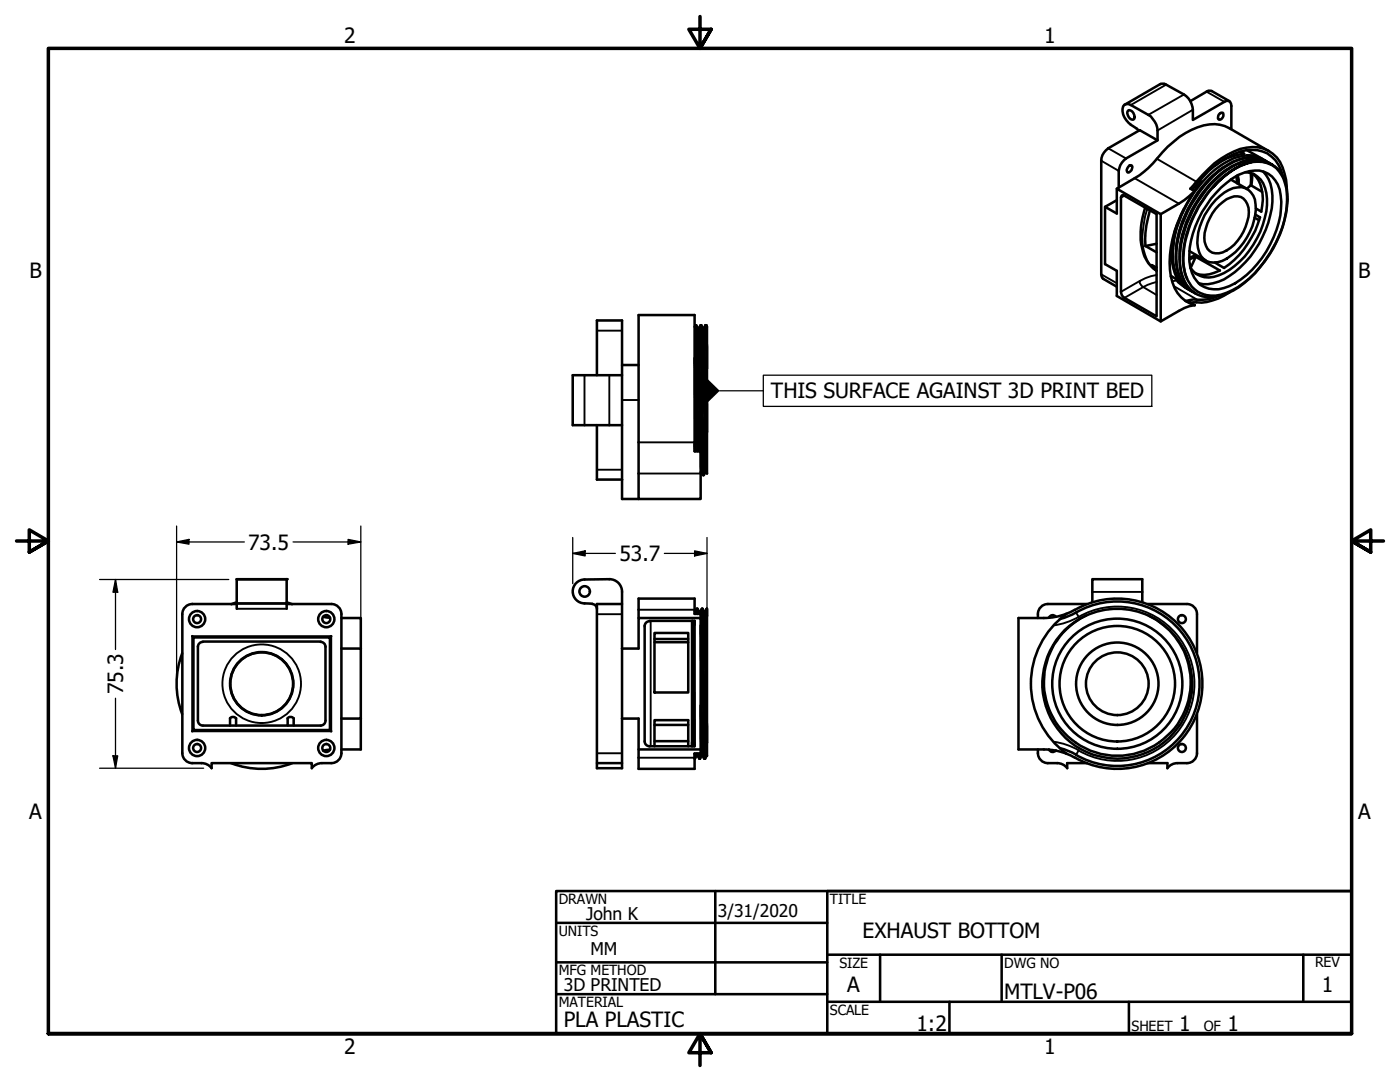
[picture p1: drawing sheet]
<svg xmlns="http://www.w3.org/2000/svg" width="279mm" height="216mm" viewBox="0 0 279 216" stroke-linecap="round" stroke-linejoin="round" font-family="sans-serif">
<!-- layer: Visible (ANSI) -->
<g fill="none" stroke="#000" stroke-width=".51">
<path d="M222.9 39.9l-2.4 1.4v11.4l2.4 1.3v5.1l8.7 5 4.7-2.6 1.1-.4 1-.2M222.9 37.7v4.9l-2.4-1.3M223.9 39l.5 .1 6.4 3.6v20.4l-6.4-3.7a1.4 1.4 0 0 1-.7-1.2v-18.8zM224.5 20.9l7.1-4.1 .3-.1h.4l4 2.2a3.9 3.9 0 0 1 1.8 3v2l6.7-3.8a.82 .82 0 0 1 .9 1v4.7M225.1 22.1a1.13 1.13 0 0 1 1.1 .4 1.13 1.13 0 0 1 .2 1.2l-.2 .2a1.26 1.26 0 0 1-1.1-1.8zM225.4 33h.5a.98 .98 0 0 1-.9 1.4 .9 .9 0 0 1 .4-1.4zM227.3 26.1l-.3-.3a4.6 4.6 0 0 1-3-4.1 .98 .98 0 0 1 .6-.9 .98 .98 0 0 1 1.1 .2l3.5 1.9a4.2 4.2 0 0 1 1.8 3.1v2l-6.3 3.6a3.5 3.5 0 0 0-1.4 2.5v3.3M231 28l-3.5-2-6.3 3.6a3.3 3.3 0 0 0-1.4 2.5v22.6l.2 .7 .2 .2 2.7 1.6M237.6 20.2l3.6-2.1 .6 .1 3.6 2M238.4 38.1a24.4 24.4 0 0 0-4.9 15.7 7.6 7.6 0 0 0 3.9 6.7l1 .4M239.9 36.2l-1.5 1.9zM242.6 39.9a6.9 6.9 0 0 1 5.2-2.6 3.5 3.5 0 0 1 2.8 3.5 12.4 12.4 0 0 1-6.7 11.3 3.2 3.2 0 0 1-4.8-2.6 11.8 11.8 0 0 1 3.5-9.6z"/>
<path d="M243.3 22.7l.6-.2a.73 .73 0 0 1-.1 1.2l-.5 .2a.84 .84 0 0 1 0-1.2zM243.7 37.4a12.3 12.3 0 0 1 5.6-3.2 5 5 0 0 1 6.3 4.8 18 18 0 0 1-3.8 12.5 14.5 14.5 0 0 1-8.6 6.2 4.9 4.9 0 0 1-5.6-4.4 16.9 16.9 0 0 1 3.2-12.3l.9-1.4zM244 33.5a23.3 23.3 0 0 0-9.3 16.2M244.4 31.7l.1 .1M244.8 33.8a22.7 22.7 0 0 0-9.3 16.4M245.5 34.3a23.1 23.1 0 0 0-8.7 12.4 13.1 13.1 0 0 0 .1 8.9M245.6 35.8l3.3 1.9M246.8 35.1l.1 1.5M247 35l.2 .8v1M247.5 30.2l.8 .5a11.7 11.7 0 0 0-5.9 2.4M248.5 34.4a4.5 4.5 0 0 1 4.2 4.1 16.2 16.2 0 0 1-3.4 11.5 12.1 12.1 0 0 1-8 5.4 4.2 4.2 0 0 1-3.7-2M248.9 30l3 1.7"/>
<path d="M248.9 31a5.4 5.4 0 0 1 3.3 .9M248.9 31a13 13 0 0 0-8.1 4.4 23.1 23.1 0 0 0-6.7 15.8 7.5 7.5 0 0 0 3.5 6.8M248.9 31l1.4 .2 1.3 .4M249.6 34.5v2.5M249.6 37l2.3 1.3M249.6 37l-.7 .7M250.1 34.7a6.7 6.7 0 0 1 1.8 6.3l-.2 1.2-1.1-.6M251 32.3a5.8 5.8 0 0 1 5.7 5.4 19.6 19.6 0 0 1-3.7 13.5 17 17 0 0 1-9.3 7.6 5.7 5.7 0 0 1-7.4-5.1 18.4 18.4 0 0 1 2.5-11.6l2.1-3.2 1.2-1.5M252.1 34.2a7.6 7.6 0 0 1 1.8 6.1 20.2 20.2 0 0 1-9.6 15.5 7.7 7.7 0 0 1-5.1 .7M252.5 32.1a6.9 6.9 0 0 0-6.4 .2 23 23 0 0 0-10.7 13.8 13 13 0 0 0 .6 10.2 5.5 5.5 0 0 0 1.9 1.9M252.9 32.3a7.1 7.1 0 0 0-7.5 .5 23.4 23.4 0 0 0-10.3 14.8 11.6 11.6 0 0 0 1.1 9l1.3 1.3 .8 .5M253.2 32.5a6.3 6.3 0 0 0-6.4 .2 20.9 20.9 0 0 0-9.7 11.1 16.6 16.6 0 0 0-1.3 11.1 6.2 6.2 0 0 0 2.8 3.7"/>
<path d="M253.2 30.2l-7.8-4.6a7.6 7.6 0 0 0-7.6 .3 23.1 23.1 0 0 0-7.7 6.7 23.1 23.1 0 0 1-7.2 5.1l8.7 5a22.4 22.4 0 0 0 6.8-4.6M253.6 32.7a5.8 5.8 0 0 0-5.6-.4 20.1 20.1 0 0 0-9.9 9.7 21 21 0 0 0-2.6 11 7.1 7.1 0 0 0 3.5 5.8 7.8 7.8 0 0 0 7.1-.8 22.8 22.8 0 0 0 10.8-19.4 6.8 6.8 0 0 0-3.2-5.8 7.7 7.7 0 0 0-7.2 .9 20.1 20.1 0 0 0-4.4 3.7 13.8 13.8 0 0 1 8.5-5.2 4.8 4.8 0 0 1 3.3 .7M256 35.1a6.2 6.2 0 0 0-7.3-5.1 17.7 17.7 0 0 0-10.3 7.3l-.5 .5M256.8 37.3a8.9 8.9 0 0 0-2.8-6.6 6.8 6.8 0 0 0-6.5-1 19.2 19.2 0 0 0-8.7 6.6l-1.2 1.4 .8 .4M228.5 41.4a13.8 13.8 0 0 0 .3 10.5 6.2 6.2 0 0 0 2 2.1M228.6 49.1l2.2 1.3M229.5 42a19.6 19.6 0 0 0-.9 7.1M230.8 53.4l-.9-.5 .9 1.1M230.8 48.6l-2.2 .5M231.6 42.7v21.4M233.7 55.1l.9 .5a6.8 6.8 0 0 0 2.3 2M233.7 55.2h.2"/>
<path d="M234.9 44.7a14.6 14.6 0 0 0-.5 9.8 5.8 5.8 0 0 0 2.6 3.2M236.3 41.7a18.4 18.4 0 0 0-2 11.8 6.2 6.2 0 0 0 2.9 4.3M237.4 50.1l3.3 1.9M238.6 50.9l-1.2 .5M238.6 51.2l4.9 2.8a6.1 6.1 0 0 1-4.9 .5M238.6 51.2l-1.2 .6M238.6 51.2l-1 2.3M242.7 59.2a8.8 8.8 0 0 1-4.5 .6l-1.5 .3 .9 .3M243.3 41a4.7 4.7 0 0 1 4.3-1.7 3.5 3.5 0 0 1 1.6 3.9 9.8 9.8 0 0 1-5.2 7.2 2.51 2.51 0 0 1-3.6-2.1 9.6 9.6 0 0 1 2.9-7.3zM245.4 58.3a11 11 0 0 1-7.2 2l-.6 .1M250.4 43.4l.9 .5M250.5 42.8l1 .6a18.7 18.7 0 0 1-7.2 10.1l-1.9-1.1"/>
<path d="M119.1 74.9v-11h5v31.8M124.1 74.9h-9.8v9.9h9.8M124.1 72.8h3.3M127.4 62.9h11.2v27.1h1.2v9.6h-12.4zM138.6 71.4l.3 18.6M138.8 64.9l.4 25.1M138.8 64.9h.1M138.8 64.9l-.2 .3M138.9 64.9l.4 25.1M138.9 64.9l.4 .6M139.3 65.5l.1 5.4 .2 19.1M139.3 65.5h.1"/>
<path d="M139.4 65.5l.6 28.7M139.8 64.9l.5 29.9M139.8 64.9h.2M139.8 64.9l-.4 .6M140 64.9l.5 29.9M140 64.9l.3 .6M140.3 65.5l.5 28.7M140.3 65.5h.2M140.5 65.5l.5 28.7M140.8 64.9l.2 5.3 .1 16M140.8 64.9h.2M140.8 64.9l-.3 .6"/>
<path d="M141 64.9l.1 8.6M141 64.9l.1 .3v29.3l-.1-.3M236.5 60l.2 .1M237.6 60.4l.8 .5M119.1 84.8v10.9h5M124.1 95.7v3.9h3.3M138.6 88.2l.1 1.8M139.8 94.2h.2M140 94.2l.3 .6M140.8 94.2l-.3 .6h-.2M140.8 94.2h.2M116.6 115.6h5a2.51 2.51 0 0 1 2.5 2.5v11.3"/>
<path d="M116.7 115.6a2.38 2.38 0 0 0-2.4 2.4 2.38 2.38 0 0 0 2.4 2.4M36.4 130.4a17 17 0 0 0 0 12.1M38.4 126.9l.2 .3M38.6 127.2h27.2v18.5h-27.2zM39.5 129v14.8M40.5 128.1a.98 .98 0 0 0-1 1M40.5 128h23.5M47.2 120.2l-1 .4M47.2 121.5v-1.1h10v1.1M47.2 120.5h-8.8a2 2 0 0 0-2 2v27.8M47.2 120.4v-4.8h10v4.8M57.2 120.5h8.9"/>
<path d="M57.2 120.2l1.1 .4M64 128.1a.98 .98 0 0 1 1 1M64.5 123.1l1.4 .2M65 129v14.8M66.1 126.9l-.3 .3M66.1 120.5a2 2 0 0 1 2 2v27.8M68.1 129.4h3.9v14h-3.9M68.1 123.3h3.9v6.1M116.6 120.4l1.6 .1M118.2 120.5a.98 .98 0 0 1 .9 1M124.1 129.4h3.3v-6.1h12.4v27.1h-1.2M124.1 120.5h-5v32.8h5v-9.9"/>
<path d="M124.1 129.4v14M127.4 123.3v-3.9h11.2v3.1h1.2v.8M128.7 124.9v23M129.6 123.9h9M129.6 124a.98 .98 0 0 0-.9 .9M130.6 126.3h6.8v11.9h-6.8zM130.6 127.5h6.8M130.6 128.1h6.8M138.1 123.9v25M138.2 123.9l.3 25M138.3 123.9l.3 25M138.6 123.9v25h-9a.99 .99 0 0 1-.9-1"/>
<path d="M138.6 123.9v.8M138.6 122h.1M138.7 122v.5M139.1 121.5v1M139.1 121.5h.1M139.1 121.5l-.4 .5M139.2 121.5l.1 1M139.2 121.5l.3 .5M139.5 122l.1 .5M139.5 122h.2M139.7 122l.1 .5M139.8 124.8l.4 26"/>
<path d="M140.1 121.5l.4 28.1v1.7l.2 .1M140.1 121.5h.1M140.1 121.5l-.4 .5M140.2 121.5l.5 29.9M140.2 121.5l.3 .5M140.5 122l.5 28.8M140.5 122h.2M140.7 122l.2 6 .2 20.1M141 121.5l.1 1.4M141 121.5v29.3M141 121.5l-.3 .5M208.3 123.3h-5v26.2h5"/>
<path d="M209.1 120.5h7.8M209.1 120.5a2.16 2.16 0 0 0-2 2.8M210.7 123.1a.79 .79 0 0 0-1.4 .2M212.8 122.5a17.2 17.2 0 0 0 0 27.9M214.5 121.7l-.3 .2a12.5 12.5 0 0 1-5.9 1.4M214.5 121.7a17 17 0 0 1 25.5 14.7 17 17 0 0 1-25.5 14.8M214.7 122.2a16.4 16.4 0 0 1 24.7 14.2 16.4 16.4 0 0 1-24.7 14.2M214.8 122.2l-1.6 .8-1.7 .5M216.6 122.9a15 15 0 0 0-5.4 22.8 15 15 0 0 0 23.5 0 15 15 0 0 0-5.4-22.8M216.6 122.9a15 15 0 0 1 12.7 0M216.7 122.9a14.7 14.7 0 0 0-6.4 20.5 14.7 14.7 0 0 0 21 4.8M218 120.1v-4.5h10v4.5"/>
<path d="M229 120.5h7.9M229.3 122.9a14.7 14.7 0 0 1 2 25.2M236.9 120.5a2 2 0 0 1 2 2v7.8M36.4 150.3a2 2 0 0 0 2 2h1.9M38.6 145.7l-.2 .2M39.5 143.8a.98 .98 0 0 0 1 1M40.2 152.3a2.51 2.51 0 0 1 2 1v-1h20v1a2.44 2.44 0 0 1 2-1M40.5 144.8h23.5M45.9 144.8v-1.5a.84 .84 0 0 1 1.2 0v1.5M46.2 152.3a17 17 0 0 0 12.1 0M57.4 144.8v-1.5a.84 .84 0 0 1 1.2 0v1.5M64.3 152.3h1.8"/>
<path d="M65 143.8a.98 .98 0 0 1-1 1M65.8 145.7l.3 .2M65.9 149.6l-1.4 .2M68.1 150.3a2 2 0 0 1-2 2M72 143.4v6.1h-3.9M119.1 152.3h5M124.1 143.4h3.3v10h11.2v-3M127.4 149.5h12.4M130.6 148.9v-5.2h6.8v5.2M130.6 147.9h6.8M130.6 144.7h6.8M138.6 150.4l.1 1"/>
<path d="M138.6 151.4h.1M139 150.4v.4M139 150.8h.2M139 150.8l-.3 .6M139.2 150.4v.4M139.2 150.8l.4 .6M139.5 150.4l.1 1M139.6 151.4h.1M139.6 150.4l.1 1M139.8 140.8l.2 10M140 150.8h.2M140 150.8l-.3 .6"/>
<path d="M140.2 150.8l.3 .6M141 150.8l-.3 .6M207.1 150.3a2 2 0 0 0 2 2M207.1 149.5v.8M208.3 149.5l2 .2 2.5 .7M209.1 152.3a4.7 4.7 0 0 1 3.2 .4l.7 .6v-1h3.9M209.3 149.5a.79 .79 0 0 0 1.4 .2M211.5 149.3l1.7 .5 1.6 .8M212.8 150.4l1.7 .8M229 152.3h4v1a2.51 2.51 0 0 1 2-1h1.9M238.9 142.5v7.8M238.9 150.3a2 2 0 0 1-2 2"/>
<circle cx="116.7" cy="118" r="1.05"/>
<circle cx="39.3" cy="123.5" r=".79"/>
<circle cx="39.3" cy="123.5" r="1.62"/>
<circle cx="52.2" cy="136.4" r="6.3"/>
<circle cx="65.1" cy="123.5" r=".79"/>
<circle cx="65.1" cy="123.5" r="1.62"/>
<circle cx="223" cy="136.4" r="8.2"/>
<circle cx="223" cy="136.4" r="13"/>
<circle cx="223" cy="136.4" r="6.3"/>
<circle cx="223" cy="136.4" r="11.5"/>
<circle cx="235.9" cy="123.5" r=".79"/>
<circle cx="39.3" cy="149.3" r=".79"/>
<circle cx="39.3" cy="149.3" r="1.62"/>
<circle cx="65.1" cy="149.3" r=".79"/>
<circle cx="65.1" cy="149.3" r="1.62"/>
<circle cx="235.9" cy="149.3" r=".79"/>
</g>
<!-- layer: Visible Narrow (ANSI) -->
<g fill="none" stroke="#000" stroke-width=".38">
<path d="M232.7 16.9l-7 4.1M236.3 18.9l-7.1 4M240.8 18.3l3.5 2M219.8 32.1l3.5 2M221.2 29.6l3.5 2M224.4 39.1l-.7 .3M226.4 35.6l8.9 5M230.9 31.7l7.9 4.6M238.1 21.9l-7.1 4.1M249.1 29.9l.1 .3M250 34.7l-.2 2.4M219.8 54.7l3.1 1.8"/>
<path d="M227.5 56.1l-3.8 2.1M228.2 57.3l2.6 1.6M228.2 57.3l-3.8 2.1M229 41.7a17.4 17.4 0 0 0-.8 8.1 6.4 6.4 0 0 0 2.6 4.2M230.8 56.3l-2.6 1M230.8 54.9l-2.2 .6-1.1 .6a1.4 1.4 0 0 0 .7 1.2M234.3 57.1l4.7 2.7M234.9 55.9l-1 .2M116.6 74.9v9.9M119.1 66h5M121.6 74.9v9.9M124.1 79.8h3.3"/>
<path d="M119.1 93.7h5M127.4 88.3h11.2M127.4 94.5h12.4M47.2 115.6h10M218 118.1h10M38.4 126.9h27.7v19h-27.7zM47.2 121.5h10M47.2 120.5h10M119.1 122.6h5M127.4 121.7h11.2M129.9 123.9v25M214.8 122.2l.5 .9-2.1 1-3 .7"/>
<path d="M215.3 123.1a15.4 15.4 0 0 1 23.1 13.3 15.4 15.4 0 0 1-23.1 13.3M119.1 150.3h5M127.4 151.2h11.2M210.2 148l2.3 .5 2.8 1.2-.5 .9"/>
<circle cx="52.2" cy="136.4" r="7.8"/>
</g>
<!-- layer: Visible (ANSI) -->
<circle cx="57.2" cy="115.6" r=".25" fill="#000"/>
<!-- layer: Border (ANSI) -->
<path d="M139.7 3.3v6.4l-2.2-3.9h4.4l-2.2 3.9 2.2-3.9M3.3 107.9h6.4l-3.9-2.2v4.5l3.9-2.3-3.9 2.3M276.1 107.9h-6.4l3.9-2.2v4.5l-3.9-2.3 3.9 2.3M9.7 206.2v-196.5h260v196.5h-260h260M141.9 210.1l-2.2-3.9 2.2 3.9h-4.4l2.2-3.9v6.4" fill="none" stroke="#000" stroke-width=".7"/>
<!-- layer: Title (ANSI) -->
<g fill="none" stroke="#000" stroke-width=".51">
<path d="M111 177.8h158.7v28.4h-158.7zM142.7 177.8v20.6M269.7 177.8h-104.6v28.4M111 184.1h54.1M111 192h54.1M111 198.4h54.1M165.1 190.5h104.6M165.1 199.9h104.6M175.6 190.5v9.4M189.5 199.9v6.3M199.9 190.5v9.4M225.3 199.9v6.3"/>
<path d="M260.1 190.5v9.4"/>
</g>
<!-- layer: Symbol (ANSI) -->
<path d="M141.1 75.5l2.5 2.5-2.5 2.5z" fill-rule="evenodd" fill="#000"/>
<path d="M143.6 78h8.7M152.3 74.9h77.6v6.2h-77.6z" fill="none" stroke="#000" stroke-width=".25"/>
<!-- layer: Dimension (ANSI) -->
<g fill="none" stroke="#000" stroke-width=".25">
<path d="M19.9 115.6h25.8M23.1 115.6l.4 2.6h-1zM23.1 115.6v14M35.2 108.1l2.5-.5v1zM35.2 108.1h13.6M35.2 105v29.8M58.5 108.1h13.5M69.5 107.6l2.5 .5-2.5 .5zM72 105v22.8M114.3 110.4l2.5-.5v1zM114.3 110.4h8.5M114.3 107.3v9.2"/>
<path d="M132.6 110.4h8.5M138.6 109.9l2.5 .5-2.5 .5zM141.1 107.3v14M23.1 139.3v14M19.9 153.3h20.7M22.5 150.8h1l-.4 2.5z"/>
</g>
<g fill="#000">
<path d="M23.1 115.6l.4 2.6h-1z" fill-rule="evenodd"/>
<path d="M35.2 108.1l2.5-.5v1z" fill-rule="evenodd"/>
<path d="M69.5 107.6l2.5 .5-2.5 .5z" fill-rule="evenodd"/>
<path d="M114.3 110.4l2.5-.5v1z" fill-rule="evenodd"/>
<path d="M138.6 109.9l2.5 .5-2.5 .5z" fill-rule="evenodd"/>
<path d="M22.5 150.8h1l-.4 2.5z" fill-rule="evenodd"/>
</g>
<g font-size="4.2">
<text x="68.7" y="8.6">2</text>
<text x="208.4" y="8.6">1</text>
<text x="5.9" y="55.5">B</text>
<text x="271.1" y="55.5">B</text>
<text x="153.9" y="79.5">THIS SURFACE AGAINST 3D PRINT BED</text>
<text x="49.5" y="109.7">73.5</text>
<text x="123.6" y="112">53.7</text>
<text x="24.6" y="138.6" transform="rotate(-90 24.6 138.6)">75.3</text>
<text x="5.8" y="163.4">A</text>
<text x="271" y="163.4">A</text>
<text x="172.1" y="187.2">EXHAUST BOTTOM</text>
<text x="169.1" y="198">A</text>
<text x="263.8" y="198">1</text>
<text x="200.4" y="199.3">MTLV-P06</text>
<text x="112.5" y="204.9">PLA PLASTIC</text>
<text x="182.9" y="205.7">1:2</text>
<text x="235.3" y="205.7">1</text>
<text x="245" y="205.7">1</text>
<text x="68.7" y="210.3">2</text>
<text x="208.4" y="210.3">1</text>
</g>
<g font-size="3.5">
<text x="117" y="183.6">John K</text>
<text x="143.3" y="183.1">3/31/2020</text>
<text x="117.9" y="190.6">MM</text>
<text x="112.5" y="197.7">3D PRINTED</text>
</g>
<g font-size="2.8">
<text x="111.5" y="180.3">DRAWN</text>
<text x="165.6" y="180.3">TITLE</text>
<text x="111.5" y="186.8">UNITS</text>
<text x="111.5" y="194.6">MFG METHOD</text>
<text x="167.5" y="193.1">SIZE</text>
<text x="200.4" y="193.1">DWG NO</text>
<text x="262.4" y="193">REV</text>
<text x="111.5" y="200.9">MATERIAL</text>
<text x="165.6" y="202.5">SCALE</text>
<text x="225.8" y="205.7">SHEET</text>
<text x="240.2" y="205.7">OF</text>
</g>
</svg>
